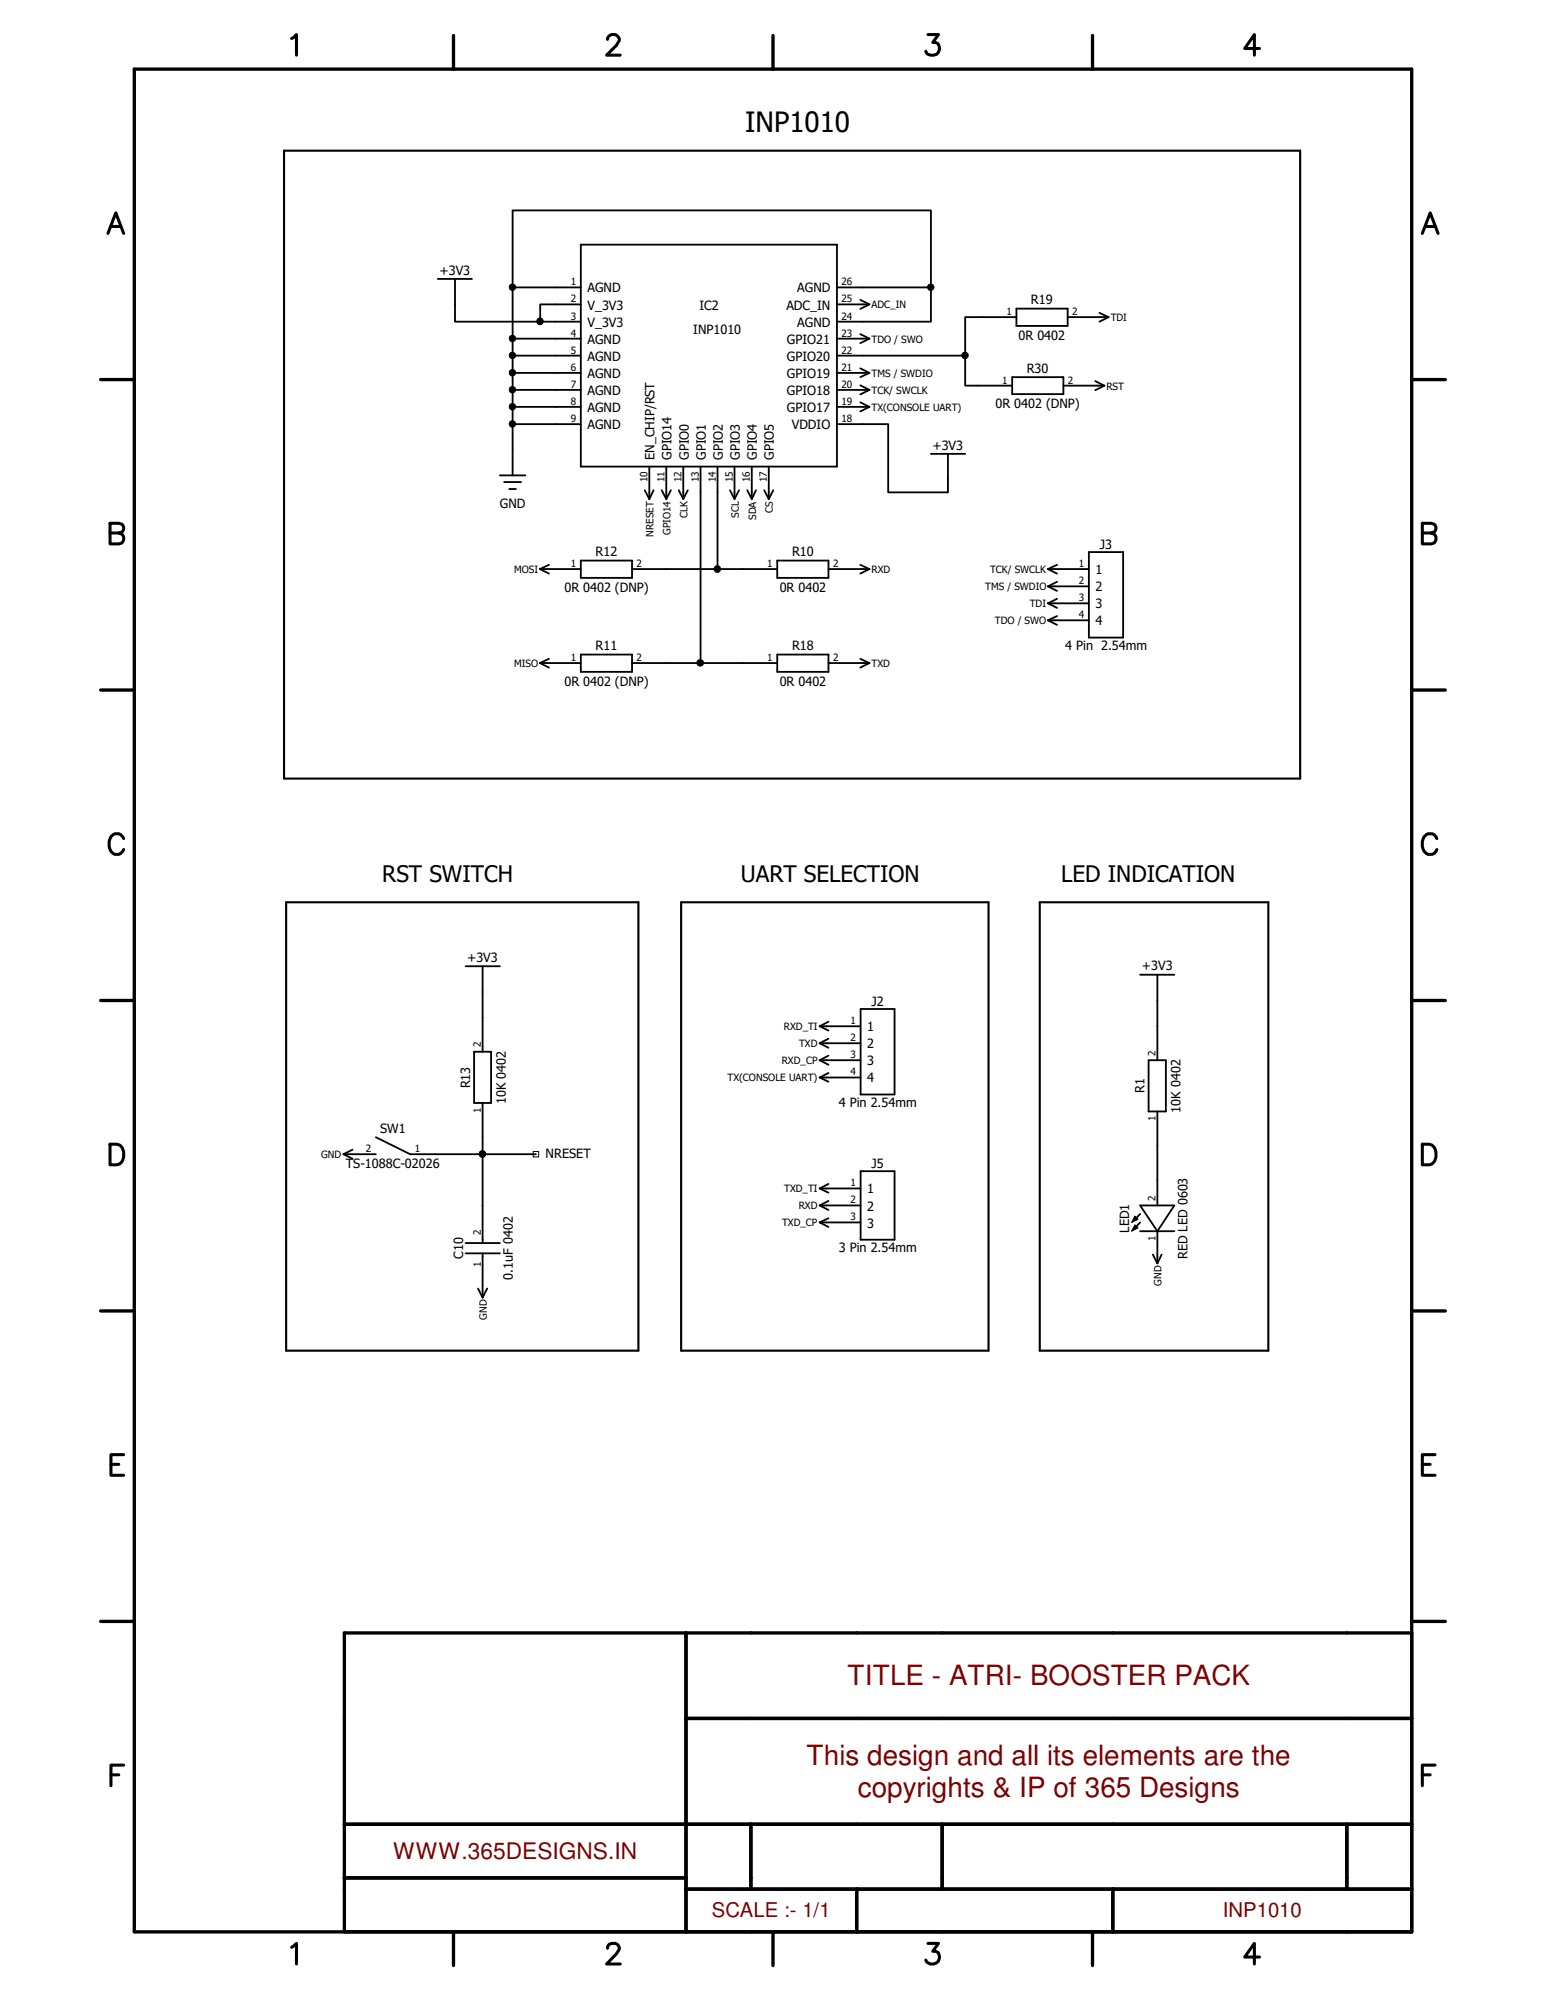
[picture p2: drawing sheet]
<svg xmlns="http://www.w3.org/2000/svg" width="216mm" height="279mm" viewBox="0 0 216 279" stroke-linecap="round" stroke-linejoin="round" font-family="sans-serif">
<path d="M0 0h215.9v279.4h-215.9z" fill="none" stroke="#fff" stroke-width=".47"/>
<path d="M39.7 21h141.9v87.7h-141.9zM40 126h49.2v62.6h-49.2zM95.1 126h42.9v62.6h-42.9zM145.2 126h31.9v62.6h-31.9z" fill="none" stroke="#000" stroke-width=".3"/>
<g fill="none" stroke="#000" stroke-width=".25">
<path d="M61.1 38.9h4.8M63.5 38.9v6h11.9v-2.4h5.7M81.1 34.2h35.8v31h-35.8zM71.6 40.1v-10.7h58.4v10.7h-13.1M71.6 54.4h9.5M71.6 52.1h9.5M71.6 49.7h9.5M71.6 47.3h9.5M71.6 56.8h9.5M71.6 59.2v7.2M75.4 44.9h5.7M81.1 40.1h-9.5v19.1h9.5"/>
<path d="M116.9 59.2h7.1v9.5h8.4v-5.3M116.9 54.4h4.5M116.9 52.1h4.5M116.9 47.3h4.5M116.9 56.8h4.5M116.9 42.5h4.5M120.1 56.2l1.3 .6M120.1 53.8l1.3 .6M120.1 51.4l1.3 .7M120.1 46.7l1.3 .6M120.1 41.9l1.3 .6M121.4 56.8l-1.3 .6"/>
<path d="M121.4 54.4l-1.3 .7M121.4 52.1l-1.3 .6M121.4 47.3l-1.3 .6M121.4 42.5l-1.3 .6M130 40.1v4.8h-13.1M134.8 49.7v4.1h6.6M141.4 52.7h7.1v2.3h-7.1zM141.9 44.3h-7.1v5.4h-17.9M141.9 43.1h7.2v2.4h-7.2zM148.5 53.8h5.7M149.1 44.3h5.7M153 53.2l1.2 .6"/>
<path d="M153.5 43.7l1.3 .6M154.2 53.8l-1.2 .7M154.8 44.3l-1.3 .6M69.8 66.4h3.6M70.4 67.3h2.4M71.1 68.3h1M75.4 79.5h5.7M75.4 79.5l1.3 .6M76.7 78.9l-1.3 .6M81.1 78.3h7.2v2.4h-7.2zM88.3 79.5h11.9M90 68.5l.7 1.2"/>
<path d="M90.7 65.2v4.5M91.3 68.5l-.6 1.2M92.4 68.5l.6 1.2M93 65.2v4.5M93.7 68.5l-.7 1.2M94.8 68.5l.6 1.2M95.4 65.2v4.5M96.1 68.5l-.7 1.2M97.8 65.2v27.4h10.7M100.2 65.2v14.3h8.3M101.9 68.5l.7 1.2M102.6 65.2v4.5"/>
<path d="M103.2 68.5l-.6 1.2M104.4 68.5l.6 1.2M105 65.2v4.5M105.6 68.5l-.6 1.2M106.7 68.5l.7 1.2M107.4 65.2v4.5M108 68.5l-.6 1.2M108.5 78.3h7.2v2.4h-7.2zM115.7 79.5h5.7M120.1 78.9l1.3 .6M121.4 79.5l-1.3 .6M130 63.4h4.8"/>
<path d="M146.3 79.5h5.8M146.3 79.5l1.3 .6M147.6 78.9l-1.3 .6M152.1 77.1h4.7v11.9h-4.7zM75.4 92.6l1.3 .6M75.4 92.6h5.7M76.7 92l-1.3 .6M81.1 91.4h7.2v2.4h-7.2zM88.3 92.6h9.5M108.5 91.4h7.2v2.4h-7.2zM115.7 92.6h5.7M120.1 92l1.3 .6"/>
<path d="M121.4 92.6l-1.3 .6M146.3 81.9l1.3 .6M146.3 81.9h5.8M146.3 84.2l1.3 .7M146.3 84.2h5.8M146.3 86.6l1.3 .6M146.3 86.6h5.8M147.6 81.2l-1.3 .7M147.6 83.6l-1.3 .6M147.6 86l-1.3 .6M65 134.9h4.8M67.4 134.9v12"/>
<path d="M159.2 136.1h4.8M161.6 136.1v11.9M52.5 158.8l4.8 2.4h10.1v12.4M66.2 146.9h2.4v7.1h-2.4zM67.4 154v7.2h7.4M114.5 148h5.7M114.5 143.3l1.2 .6M114.5 143.3h5.7M114.5 145.7l1.2 .6M114.5 145.7h5.7M114.5 148l1.2 .7M114.5 150.5l1.2 .5"/>
<path d="M114.5 150.5h5.7M115.7 142.7l-1.2 .6M115.7 145l-1.2 .7M115.7 147.4l-1.2 .6M115.7 149.8l-1.2 .7M120.2 140.9h4.7v11.9h-4.7zM160.4 148h2.4v7.2h-2.4zM161.6 155.2v13.1M48 161.2h4.5M48 161.2l1.2 .6M49.2 160.5l-1.2 .7M65 175h4.8"/>
<path d="M65 173.6h4.8M66.8 179.9l.6 1.3M67.4 175v6.2M68 179.9l-.6 1.3M114.5 165.9l1.2 .6M114.5 165.9h5.7M114.5 168.3l1.2 .7M114.5 168.3h5.7M114.5 170.7l1.2 .6M114.5 170.7h5.7M115.7 165.3l-1.2 .6M115.7 167.7l-1.2 .6"/>
<path d="M115.7 170.1l-1.2 .6M120.2 163.5h4.7v9.6h-4.7zM159.2 168.3h4.8l-2.4 3.6zM159.2 171.9h4.8M159.2 170.7l-.5 .5M159.2 169.5l-.5 .6M161 175.2l.6 1.2M161.6 171.9v4.5M162.2 175.2l-.6 1.2"/>
</g>
<g fill="#000">
<path d="M158.5 171l.4 .5-.9 .4zM158.5 169.8l.4 .5-.9 .4z"/>
<circle cx="71.6" cy="54.4" r=".45"/>
<circle cx="71.6" cy="47.3" r=".45"/>
<circle cx="71.6" cy="49.6" r=".45"/>
<circle cx="71.6" cy="59.2" r=".45"/>
<circle cx="71.6" cy="40.1" r=".45"/>
<circle cx="71.6" cy="56.8" r=".45"/>
<circle cx="71.6" cy="52" r=".45"/>
<circle cx="75.4" cy="44.9" r=".46"/>
<circle cx="130" cy="40.1" r=".45"/>
<circle cx="134.8" cy="49.6" r=".45"/>
<circle cx="100.2" cy="79.5" r=".46"/>
<circle cx="97.8" cy="92.6" r=".46"/>
<circle cx="67.4" cy="161.1" r=".45"/>
</g>
<g fill="none" stroke="#000" stroke-width=".14">
<path d="M74.5 160.8h.7v.7h-.7zM158.5 171l.4 .5-.9 .4zM158.5 169.8l.4 .5-.9 .4z"/>
<circle cx="71.6" cy="54.4" r=".45"/>
<circle cx="71.6" cy="47.3" r=".45"/>
<circle cx="71.6" cy="49.6" r=".45"/>
<circle cx="71.6" cy="59.2" r=".45"/>
<circle cx="71.6" cy="40.1" r=".45"/>
<circle cx="71.6" cy="56.8" r=".45"/>
<circle cx="71.6" cy="52" r=".45"/>
<circle cx="75.4" cy="44.9" r=".46"/>
<circle cx="130" cy="40.1" r=".45"/>
<circle cx="134.8" cy="49.6" r=".45"/>
<circle cx="100.2" cy="79.5" r=".46"/>
<circle cx="97.8" cy="92.6" r=".46"/>
<circle cx="67.4" cy="161.1" r=".45"/>
</g>
<g fill="none" stroke="#000" stroke-width=".47">
<path d="M18.8 9.7h178.3v260h-178.3zM63.3 5v4.7M107.9 5v4.7M152.6 5v4.7M14.1 53h4.7M197.1 53h4.7M14.1 96.4h4.7M197.1 96.4h4.7M14.1 139.7h4.7M197.1 139.7h4.7M14.1 183h4.7M197.1 183h4.7"/>
<path d="M14.1 226.4h4.7M95.8 228v41.7M95.8 239.9h101.3M197.1 226.4h4.7M197.1 228h-149v41.7M48.1 254.7h149M104.9 254.7v9.1M131.6 254.7v9.1M188.1 254.7v9.1M48.1 262.2h47.7M63.3 269.7v4.7M95.8 263.8h101.3"/>
<path d="M107.9 269.7v4.7M119.6 263.8v5.9M152.6 269.7v4.7M155.4 263.8v5.9"/>
</g>
<g fill="none" stroke="#000" stroke-width=".42">
<path d="M40.7 5.4l.7-.6v2.9M84.8 5.5a.73 .73 0 0 1 .6-.7 .95 .95 0 0 1 1.1 .6v.3l-.4 .7-1.4 1.3h1.9M129.6 4.8h1.5l-.8 1.1a.84 .84 0 0 1 .8 .4 .84 .84 0 0 1 0 1 1.03 1.03 0 0 1-1.8-.1M175.9 6.8h-2.1l1.4-2v2.9M15.1 32.6l1.1-2.9 1.1 2.9M15.5 31.6h1.3M198.6 32.6l1.1-2.9 1.1 2.9M199.1 31.6h1.3M15.4 73.1h1.2l.4 .1a.7 .7 0 0 1 0 1.1l-.4 .1 .4 .2a.76 .76 0 0 1 .3 .8 .76 .76 0 0 1-.7 .5h-1.2zM15.4 74.4h1.2M198.6 73.1h1.3l.4 .1a.7 .7 0 0 1 0 1.1l-.4 .1 .4 .2a.76 .76 0 0 1 .2 .8 .76 .76 0 0 1-.6 .5h-1.3zM198.6 74.4h1.3"/>
<path d="M17.3 117.1a1.05 1.05 0 0 0-1.2-.7 1.05 1.05 0 0 0-.9 1.1 1.57 1.57 0 0 0 .8 1.8 1.02 1.02 0 0 0 1.3-.7M200.7 117.1a1.05 1.05 0 0 0-1.2-.7 1.05 1.05 0 0 0-.9 1.1 1.57 1.57 0 0 0 .8 1.8 .96 .96 0 0 0 1.3-.7M15.4 159.8h.9a1.34 1.34 0 0 1 1 1.7 1.17 1.17 0 0 1-1 1.1h-.9zM198.6 159.8h1a1.57 1.57 0 0 1 .7 2.4l-.3 .3-.4 .1h-1zM15.5 204.5h1.1M17.3 203.1h-1.8v2.9h1.8M198.6 204.5h1.1M200.4 203.1h-1.8v2.9h1.8M15.5 247.8h1.1M17.3 246.5h-1.8v2.8M198.6 247.8h1.1M200.4 246.5h-1.8v2.8"/>
<path d="M40.7 271.9l.7-.5v2.8M84.8 272a.65 .65 0 0 1 .6-.6h.5a.7 .7 0 0 1 .4 1.1l-1.6 1.7h1.9M129.6 271.4h1.5l-.8 1.1h.3l.3 .1a1 1 0 0 1-.1 1.5 1 1 0 0 1-1.5-.4M175.9 273.3h-2.1l1.4-1.9v2.8"/>
</g>
<text font-size="3.9" x="104.1" y="18.4">INP1010</text>
<g font-size="3.9" fill="#800000">
<text x="118.4" y="235.3">TITLE - ATRI- BOOSTER PACK</text>
<text x="112.6" y="246.4">This design and all its elements are the</text>
<text x="119.8" y="251">copyrights &amp; IP of 365 Designs</text>
</g>
<g font-size="3.2">
<text x="53.4" y="123.2">RST SWITCH</text>
<text x="103.5" y="123.2">UART SELECTION</text>
<text x="148.2" y="123.2">LED INDICATION</text>
</g>
<text font-size="3.2" fill="#800000" x="54.9" y="259.5">WWW.365DESIGNS.IN</text>
<g font-size="2.8" fill="#800000">
<text x="99.4" y="267.7">SCALE :- 1/1</text>
<text x="170.8" y="267.7">INP1010</text>
</g>
<g font-size="1.8">
<text x="61.4" y="38.4">+3V3</text>
<text x="82" y="40.8">AGND</text>
<text x="111.3" y="40.8">AGND</text>
<text x="82" y="43.2">V_3V3</text>
<text x="82" y="45.6">V_3V3</text>
<text x="82" y="48">AGND</text>
<text x="96.8" y="46.7">INP1010</text>
<text x="97.7" y="43.3">IC2</text>
<text x="109.8" y="43.2">ADC_IN</text>
<text x="109.9" y="48">GPIO21</text>
<text x="111.3" y="45.6">AGND</text>
<text x="142.2" y="47.5">0R 0402</text>
<text x="144" y="42.5">R19</text>
<text x="82" y="50.4">AGND</text>
<text x="82" y="52.7">AGND</text>
<text x="109.9" y="52.7">GPIO19</text>
<text x="109.9" y="50.4">GPIO20</text>
<text x="143.4" y="52.1">R30</text>
<text x="82" y="55.1">AGND</text>
<text x="82" y="57.5">AGND</text>
<text x="82" y="59.9">AGND</text>
<text x="109.9" y="57.5">GPIO17</text>
<text x="109.9" y="55.1">GPIO18</text>
<text x="110.6" y="59.9">VDDIO</text>
<text x="139" y="57">0R 0402 (DNP)</text>
<text x="91.4" y="64.2" transform="rotate(-90 91.4 64.2)">EN_CHIP/RST</text>
<text x="93.8" y="64.2" transform="rotate(-90 93.8 64.2)">GPIO14</text>
<text x="96.2" y="64.2" transform="rotate(-90 96.2 64.2)">GPIO0</text>
<text x="98.6" y="64.2" transform="rotate(-90 98.6 64.2)">GPIO1</text>
<text x="100.9" y="64.2" transform="rotate(-90 100.9 64.2)">GPIO2</text>
<text x="103.3" y="64.2" transform="rotate(-90 103.3 64.2)">GPIO3</text>
<text x="105.7" y="64.2" transform="rotate(-90 105.7 64.2)">GPIO4</text>
<text x="108.1" y="64.2" transform="rotate(-90 108.1 64.2)">GPIO5</text>
<text x="130.2" y="62.8">+3V3</text>
<text x="69.8" y="70.9">GND</text>
<text x="83.2" y="77.7">R12</text>
<text x="110.6" y="77.7">R10</text>
<text x="153.6" y="76.7">J3</text>
<text x="78.8" y="82.7">0R 0402 (DNP)</text>
<text x="108.9" y="82.7">0R 0402</text>
<text x="153" y="80.2">1</text>
<text x="153" y="82.6">2</text>
<text x="153" y="85">3</text>
<text x="153" y="87.3">4</text>
<text x="78.8" y="95.8">0R 0402 (DNP)</text>
<text x="83.2" y="90.8">R11</text>
<text x="108.9" y="95.8">0R 0402</text>
<text x="110.6" y="90.8">R18</text>
<text x="148.8" y="90.8">4 Pin 2.54mm</text>
<text x="65.2" y="134.3">+3V3</text>
<text x="159.5" y="135.5">+3V3</text>
<text x="121.1" y="144">1</text>
<text x="121.7" y="140.5">J2</text>
<text x="121.1" y="146.3">2</text>
<text x="121.1" y="148.8">3</text>
<text x="65.7" y="152" transform="rotate(-90 65.7 152)">R13</text>
<text x="70.7" y="154.2" transform="rotate(-90 70.7 154.2)">10K 0402</text>
<text x="117.1" y="154.6">4 Pin 2.54mm</text>
<text x="121.1" y="151.1">4</text>
<text x="159.9" y="152.7" transform="rotate(-90 159.9 152.7)">R1</text>
<text x="164.8" y="155.4" transform="rotate(-90 164.8 155.4)">10K 0402</text>
<text x="53.1" y="158.2">SW1</text>
<text x="76.2" y="161.7">NRESET</text>
<text x="48.3" y="163.2">TS-1088C-02026</text>
<text x="121.1" y="166.6">1</text>
<text x="121.7" y="163.2">J5</text>
<text x="121.1" y="169">2</text>
<text x="121.1" y="171.4">3</text>
<text x="157.7" y="172.1" transform="rotate(-90 157.7 172.1)">LED1</text>
<text x="64.7" y="175.8" transform="rotate(-90 64.7 175.8)">C10</text>
<text x="71.6" y="178.7" transform="rotate(-90 71.6 178.7)">0.1uF 0402</text>
<text x="117.1" y="174.9">3 Pin 2.54mm</text>
<text x="165.8" y="175.8" transform="rotate(-90 165.8 175.8)">RED LED 0603</text>
</g>
<g font-size="1.4">
<text x="79.7" y="39.8">1</text>
<text x="117.5" y="39.8">26</text>
<text x="79.7" y="42.2">2</text>
<text x="79.7" y="44.6">3</text>
<text x="79.7" y="47">4</text>
<text x="117.5" y="47">23</text>
<text x="117.5" y="44.6">24</text>
<text x="117.5" y="42.2">25</text>
<text x="121.7" y="47.8">TDO / SWO</text>
<text x="121.7" y="43.1">ADC_IN</text>
<text x="140.5" y="44">1</text>
<text x="149.7" y="44">2</text>
<text x="155.1" y="44.8">TDI</text>
<text x="79.7" y="49.4">5</text>
<text x="79.7" y="51.8">6</text>
<text x="117.5" y="51.8">21</text>
<text x="117.5" y="49.4">22</text>
<text x="121.7" y="52.6">TMS / SWDIO</text>
<text x="140" y="53.6">1</text>
<text x="149.1" y="53.6">2</text>
<text x="79.7" y="54.1">7</text>
<text x="79.7" y="56.5">8</text>
<text x="79.7" y="58.9">9</text>
<text x="117.5" y="58.9">18</text>
<text x="117.5" y="56.5">19</text>
<text x="117.5" y="54.1">20</text>
<text x="121.7" y="57.4">TX(CONSOLE UART)</text>
<text x="121.7" y="55">TCK/ SWCLK</text>
<text x="154.5" y="54.4">RST</text>
<text x="90.4" y="67.3" transform="rotate(-90 90.4 67.3)">10</text>
<text x="92.8" y="67.3" transform="rotate(-90 92.8 67.3)">11</text>
<text x="95.2" y="67.3" transform="rotate(-90 95.2 67.3)">12</text>
<text x="97.6" y="67.3" transform="rotate(-90 97.6 67.3)">13</text>
<text x="99.9" y="67.3" transform="rotate(-90 99.9 67.3)">14</text>
<text x="102.3" y="67.3" transform="rotate(-90 102.3 67.3)">15</text>
<text x="104.7" y="67.3" transform="rotate(-90 104.7 67.3)">16</text>
<text x="107.1" y="67.3" transform="rotate(-90 107.1 67.3)">17</text>
<text x="107.9" y="71.6" transform="rotate(-90 107.9 71.6)">CS</text>
<text x="91.3" y="75" transform="rotate(-90 91.3 75)">NRESET</text>
<text x="93.6" y="74.7" transform="rotate(-90 93.6 74.7)">GPIO14</text>
<text x="96" y="72.3" transform="rotate(-90 96 72.3)">CLK</text>
<text x="103.2" y="72.3" transform="rotate(-90 103.2 72.3)">SCL</text>
<text x="105.6" y="72.6" transform="rotate(-90 105.6 72.6)">SDA</text>
<text x="71.8" y="80">MOSI</text>
<text x="79.7" y="79.2">1</text>
<text x="88.9" y="79.2">2</text>
<text x="107.1" y="79.2">1</text>
<text x="116.3" y="79.2">2</text>
<text x="121.7" y="80">RXD</text>
<text x="137.6" y="82.4">TMS / SWDIO</text>
<text x="138.3" y="80">TCK/ SWCLK</text>
<text x="150.7" y="79.2">1</text>
<text x="150.7" y="81.6">2</text>
<text x="150.7" y="83.9">3</text>
<text x="138.9" y="87.2">TDO / SWO</text>
<text x="143.8" y="84.8">TDI</text>
<text x="150.7" y="86.3">4</text>
<text x="71.8" y="93.1">MISO</text>
<text x="79.7" y="92.3">1</text>
<text x="88.9" y="92.3">2</text>
<text x="107.1" y="92.3">1</text>
<text x="116.3" y="92.3">2</text>
<text x="121.7" y="93.1">TXD</text>
<text x="109.5" y="143.8">RXD_TI</text>
<text x="118.8" y="143">1</text>
<text x="67.1" y="146.2" transform="rotate(-90 67.1 146.2)">2</text>
<text x="109.2" y="148.6">RXD_CP</text>
<text x="111.6" y="146.2">TXD</text>
<text x="118.8" y="145.4">2</text>
<text x="118.8" y="147.7">3</text>
<text x="161.4" y="147.4" transform="rotate(-90 161.4 147.4)">2</text>
<text x="67.1" y="155.4" transform="rotate(-90 67.1 155.4)">1</text>
<text x="101.6" y="151">TX(CONSOLE UART)</text>
<text x="118.8" y="150.2">4</text>
<text x="44.9" y="161.7">GND</text>
<text x="51.1" y="160.9">2</text>
<text x="57.9" y="160.9">1</text>
<text x="161.4" y="156.6" transform="rotate(-90 161.4 156.6)">1</text>
<text x="109.5" y="166.5">TXD_TI</text>
<text x="118.8" y="165.7">1</text>
<text x="161.4" y="167.7" transform="rotate(-90 161.4 167.7)">2</text>
<text x="67.1" y="172.5" transform="rotate(-90 67.1 172.5)">2</text>
<text x="109.2" y="171.2">TXD_CP</text>
<text x="111.5" y="168.9">RXD</text>
<text x="118.8" y="168">2</text>
<text x="118.8" y="170.4">3</text>
<text x="161.4" y="173.3" transform="rotate(-90 161.4 173.3)">1</text>
<text x="67.1" y="176.9" transform="rotate(-90 67.1 176.9)">1</text>
<text x="162.2" y="179.5" transform="rotate(-90 162.2 179.5)">GND</text>
<text x="68" y="184.3" transform="rotate(-90 68 184.3)">GND</text>
</g>
</svg>
